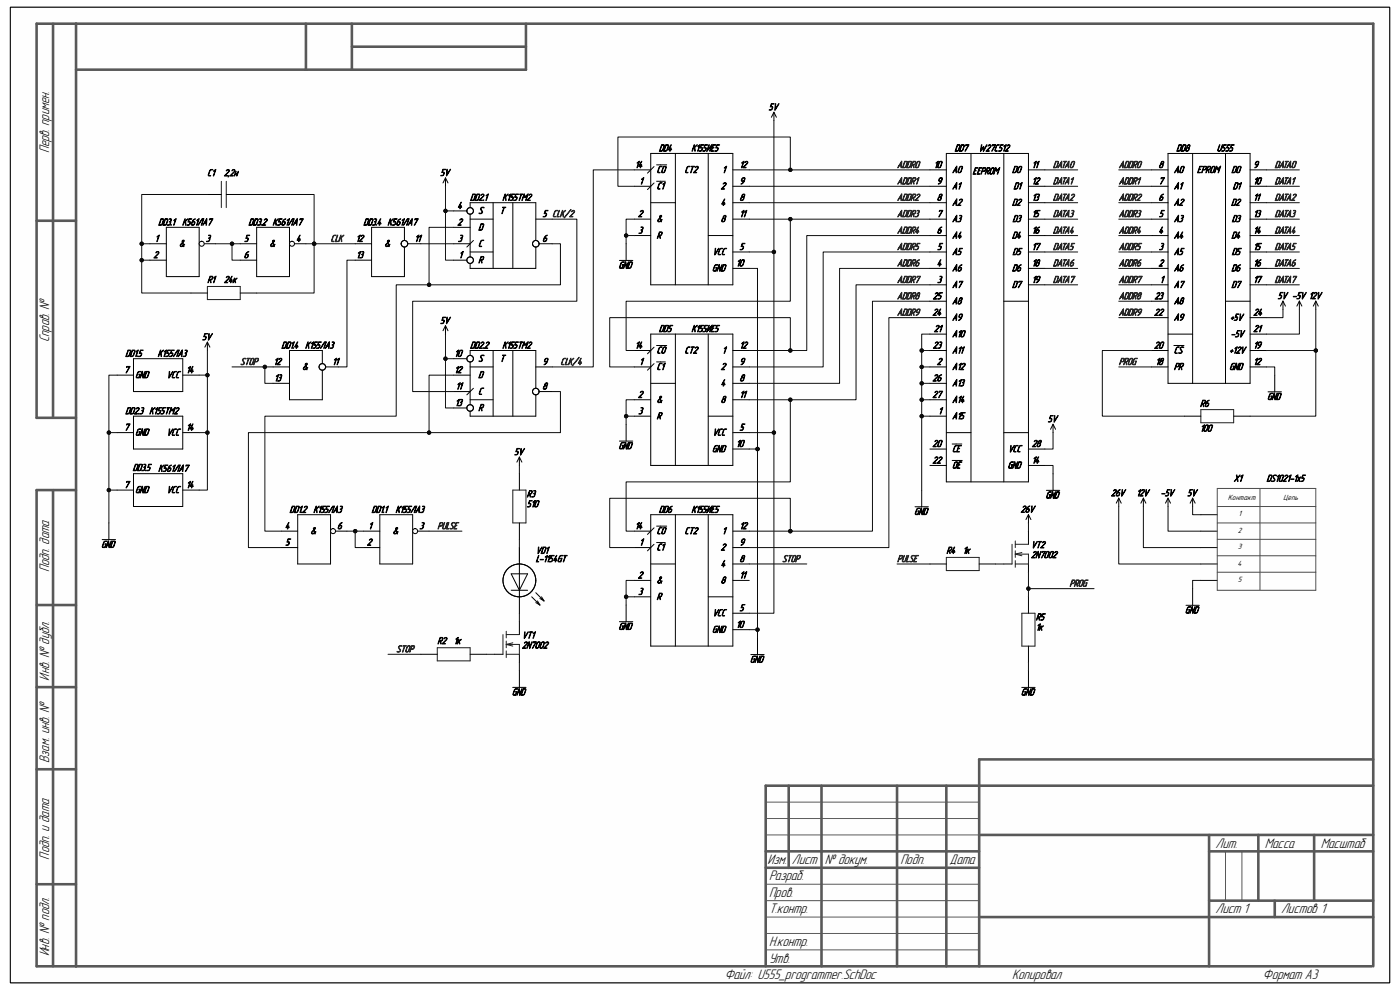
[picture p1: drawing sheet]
<svg xmlns="http://www.w3.org/2000/svg" width="297mm" height="210mm" viewBox="0 0 297 210" stroke-linecap="round" stroke-linejoin="round" font-family="sans-serif">
<path d="M2.2 1.5h292.6v207h-292.6z" fill-rule="evenodd" fill="#fefefe"/>
<path d="M2.2 1.5h292.6v207h-292.6z" fill="none" stroke="#000" stroke-width=".21"/>
<path d="M2.2 1.5h292.6v207h-292.6z" fill-rule="evenodd" fill="#fefefe"/>
<g fill="none" stroke="#000" stroke-width=".21">
<path d="M2.2 1.5h292.6v207h-292.6zM24.8 79.6h3.5M28.3 76.1h10.5v7h-10.5zM38.8 79.6h3.5M57.9 77.8h3.5M68.4 77.1v-2.7h-7v10.4h7v-6.3M69.1 77.8h2.8M57.9 81.3h3.5M223.4 90v1.8M223.4 90l-.5 1.1M223.4 90l.5 1.1M77.1 112.7h3.5"/>
<path d="M77.1 116.2h3.5M80.6 109.2h6.9v10.4h-6.9zM87.5 112.7h3.5M222 104h2.8M223.4 100.5v3.5"/>
<circle cx="68.4" cy="77.8" r=".7"/>
</g>
<g fill="none" stroke="#585858" stroke-width=".55">
<path d="M11.3 5v83.6M16.1 5v200M64.9 5v9.8M74.7 5v9.8M74.7 9.9h36.9M111.6 5v9.8h-95.5M7.8 46.8h8.3M16.1 88.6h-8.3v-83.6h283.5v200M11.3 104v101M16.1 104h-8.3v101h283.2M7.8 128.3h8.3M7.8 145.8h8.3"/>
<path d="M7.8 163.2h8.3M167.3 166.7v17.4M174.3 166.7v38.3M190.3 166.7v38.3M200.8 166.7v38.3M207.7 177.1h83.6M256.5 177.1v27.9M267 177.1v14M278.8 177.1v14M291.3 161.1h-83.6v43.9M291.3 166.7h-128.9v38.3M7.8 187.6h8.3"/>
<path d="M162.4 180.6h45.3M162.4 184.1h45.3M207.7 194.5h83.6M256.5 180.6h34.8M256.5 191.1h34.8M270.4 191.1v3.4"/>
</g>
<path d="M162.4 170.2h45.3M162.4 173.6h45.3M162.4 177.1h45.3M162.4 187.6h45.3M162.4 191.1h45.3M162.4 194.5h45.3M162.4 198h45.3M260 180.6v10.5M263.5 180.6v10.5M162.4 201.5h45.3" fill="none" stroke="#585858" stroke-width=".21"/>
<circle cx="88.1" cy="112.7" r=".53" fill="#fbfbfb"/>
<g fill="none" stroke="#000" stroke-width=".21">
<path d="M59.7 112.7h3.5M59.7 116.2h3.5M63.2 109.2h6.9v10.4h-6.9zM70.1 112.7h3.5"/>
<circle cx="88.1" cy="112.7" r=".53"/>
</g>
<circle cx="70.7" cy="112.7" r=".53" fill="#fbfbfb"/>
<g fill="none" stroke="#000" stroke-width=".21">
<path d="M94.5 37.7l-.5 1.1M94.5 37.7l.5 1.1M94.5 37.7v1.8M134.6 36h3.5M134.6 39.5h3.5M138.1 32.5h17.4v27.9h-17.4zM138.8 35.3l-1.4 1.4M138.8 38.8l-1.4 1.4M139.3 35h2.1M139.3 38.5h1.8M143.3 32.5v27.9M150.3 32.5v27.9"/>
<path d="M155.5 36h3.5M155.5 39.5h3.5M164.2 23.8l-.5 1.1M164.2 23.8l.5 1.1M164.2 23.8v1.8M197.3 36h3.5M197.3 39.5h3.5M200.8 32.6h17.4v69.6h-17.4zM206 32.6v69.6M213 32.6v69.6M218.2 36h3.5M218.2 39.5h3.5"/>
<path d="M244.3 36h3.5M244.3 39.5h3.5M247.8 32.6h17.4v48.7h-17.4zM253 32.6v48.7M260 32.6v48.7M265.2 36h3.5M265.2 39.5h3.5M31.8 55.2h3.5M31.8 51.7h3.5M35.3 48.2h7v10.5h-7zM42.3 51.7h3.4M44 41.3h3"/>
<path d="M48 41.3h3M96.3 55.2h2.7M96.3 48.2h3.4M96.3 51.7h3.4M96.3 44.7h2.7M99.7 46.5h4.9M99.7 53.5h4.9M99.7 44v-1h14v8M99.7 45.4v9.1M100.4 51l-1.4 1.4M104.6 43v13.9M108.8 43v13.9"/>
<path d="M113.7 46.5h3.5M113.7 52.4v4.5h-14v-1M114.4 51.7h2.8M131.4 55.3h2.8M132.8 51.7v3.6M134.6 46.5h3.5M134.6 50h3.5M138.1 43h5.2M150.3 50h5.2M155.5 46.5h3.5M155.5 56.9h3.5M155.5 53.5h3.5"/>
<path d="M155.5 43h3.5M197.3 50h3.5M197.3 56.9h3.5M197.3 53.5h3.5M197.3 43h3.5M197.3 46.5h3.5M218.2 50h3.5M218.2 56.9h3.5M218.2 53.5h3.5M218.2 43h3.5M218.2 46.5h3.5M244.3 50h3.5"/>
<path d="M244.3 56.9h3.5M244.3 53.5h3.5M244.3 43h3.5M244.3 46.5h3.5M265.2 50h3.5M265.2 56.9h3.5M265.2 53.5h3.5M265.2 43h3.5M265.2 46.5h3.5M40.5 62.2h3.5M44 72.6l-.5 1M44 72.6l.5 1"/>
<path d="M44 72.6v1.8M51 62.2h3.4M94.5 69.1v1.8M94.5 69.1l-.5 1.1M94.5 69.1l.5 1.1M96.3 79.6h3.4M96.3 76.1h2.7M99.7 75.4v-1h14v8M99.7 77.8h4.9M99.7 76.8v9.1M104.6 74.4v13.9M108.8 74.4v13.9"/>
<path d="M113.7 77.8h3.5M134.6 74.4h3.5M134.6 77.8h3.5M138.1 70.9h17.4v27.8h-17.4zM138.8 73.7l-1.4 1.4M138.8 77.1l-1.4 1.4M139.3 73.3h2.1M139.3 76.8h1.8M143.3 70.9v27.8M150.3 70.9v27.8M155.5 74.4h3.5M155.5 77.8h3.5"/>
<path d="M197.3 74.4h3.5M197.3 70.9h3.5M197.3 77.8h3.5M197.3 60.4h3.5M197.3 63.9h3.5M197.3 67.4h3.5M213 63.9h5.2M218.2 60.4h3.5M244.3 74.4h3.5M244.3 77.8h3.5M244.3 60.4h3.5M244.3 63.9h3.5"/>
<path d="M244.3 67.4h3.5M247.8 70.9h5.2M249 73.3h2.2M260 63.9h5.2M265.2 74.4h3.5M265.2 70.9h3.5M265.2 77.8h3.5M265.2 60.4h3.5M265.2 67.4h3.5M270.4 79.6v3.5M272.2 63.9l-.5 1M272.2 63.9l.5 1"/>
<path d="M272.2 63.9v1.7M275.7 63.9l-.6 1M275.7 63.9l.5 1M275.7 63.9v1.7M279.1 63.9l-.5 1M279.1 63.9l.6 1M279.1 63.9v1.7M24.8 91.8h3.5M28.3 88.3h10.5v7h-10.5zM38.8 91.8h3.5M96.3 86.5h2.7M96.3 83.1h3.4"/>
<path d="M99.7 84.8h4.9M100.4 82.4l-1.4 1.4M110.2 97v1.7M110.2 97l-.5 1M110.2 97l.5 1M113.7 83.8v4.5h-14v-1.1M114.4 83.1h2.8M131.4 93.6h2.8M132.8 90v3.6M134.6 84.8h3.5M134.6 88.3h3.5M138.1 81.3h5.2"/>
<path d="M150.3 88.3h5.2M155.5 84.8h3.5M155.5 95.3h3.5M155.5 91.8h3.5M155.5 81.3h3.5M197.3 98.7h3.5M197.3 84.8h3.5M197.3 88.3h3.5M197.3 95.3h3.5M197.3 81.3h3.5M200.8 91.8h5.2M202 94.2h2.1"/>
<path d="M202 97.7h2.2M213 91.8h5.2M218.2 98.7h3.5M218.2 95.3h3.5M251.3 88.3h3.5M261.7 88.3h3.5M269 83.1h2.9M21.7 114.5h2.8M23.1 110.9v3.6M110.2 100.5v3.5M110.2 110.9v3.5M110.2 116.2v13.9"/>
<path d="M134.6 112.7h3.5M134.6 116.2h3.5M138.1 109.2h17.4v27.9h-17.4zM138.1 119.6h5.2M138.8 112l-1.4 1.4M138.8 115.5l-1.4 1.4M139.3 111.6h2.1M139.3 115.1h1.8M143.3 109.2v27.9M150.3 109.2v27.9M155.5 112.7h3.5M155.5 116.2h3.5"/>
<path d="M155.5 119.6h3.5M194.1 107.5h2.9M195.5 104v3.5M197.3 119.6h3.5M207.7 119.6h3.5M213 119.6h1.7M218.2 109.2v1.7M218.2 112.7v2.8M218.2 119.6v1.8M218.2 109.2l-.5 1M218.2 109.2l.5 1M237.3 105.7l-.5 1"/>
<path d="M237.3 105.7l.6 1M237.3 105.7v1.8M242.6 105.7l-.6 1M242.6 105.7l.5 1M242.6 105.7v1.8M247.8 105.7v1.8M247.8 105.7l-.5 1M247.8 105.7l.5 1M253 105.7v1.8M253 105.7l-.5 1M253 105.7l.6 1M254.8 109.2h3.4"/>
<path d="M254.8 116.2h3.4M254.8 119.6h3.4M254.8 112.7h3.4M89.3 138.8h3.5M99.7 138.8h3.5M105 138.8h1.7M108.4 125.2h3.5M108.4 121.7h3.5l-1.7 3.5zM110.2 131.8v2.8M110.2 138.8v1.7M112.8 126.6l1.7 1.7M113.7 125.7l1.7 1.8"/>
<path d="M113.7 127.8l.8 .5M114 127.5l.5 .8M114.5 127l.9 .5M114.9 126.6l.5 .9M131.4 131.9h2.8M132.8 128.3v3.6M134.6 123.1h3.5M134.6 126.6h3.5M150.3 126.6h5.2M155.5 123.1h3.5M155.5 133.6h3.5M155.5 130.1h3.5"/>
<path d="M159.3 138.9h2.8M160.7 135.3v3.6M218.2 126.6v3.5M218.2 137.1v3.4M251.6 128.4h2.8M253 124.9v3.5M254.8 123.1h3.4M108.8 145.8h2.8M110.2 142.3v3.5M216.8 145.8h2.8M218.2 142.3v3.5"/>
<circle cx="99.7" cy="55.2" r=".7"/>
<circle cx="99.7" cy="44.7" r=".7"/>
<circle cx="113.7" cy="51.7" r=".7"/>
<circle cx="99.7" cy="76.1" r=".7"/>
<circle cx="99.7" cy="86.5" r=".7"/>
<circle cx="113.7" cy="83.1" r=".7"/>
<circle cx="70.7" cy="112.7" r=".53"/>
<circle cx="110.2" cy="123.1" r="3.5"/>
</g>
<g fill="none" stroke="#1c1c1c" stroke-width=".21">
<path d="M47 38.5v5.5M48 38.5v5.5M44 60.8h7v2.8h-7zM254.8 86.9h6.9v2.8h-6.9zM108.8 104h2.8v6.9h-2.8zM110.2 116.2v2.9M200.8 118.2h6.9v2.8h-6.9zM214.7 115.5v4.1M215.4 117.5l1.4 .4M215.4 117.5h2.8v2.1h-2.8M215.4 114.8v1.4M215.4 116.9v1.3"/>
<path d="M215.4 118.9v1.4M215.4 115.5h2.8M216.8 117.2l-1.4 .3M92.8 137.4h6.9v2.8h-6.9zM106.7 134.6v4.2M107.4 136.7l1.4 .4M107.4 136.7h2.8v2.1h-2.8M107.4 133.9v1.4M107.4 136v1.4M107.4 138.1v1.4M107.4 134.6h2.8M108.8 136.4l-1.4 .3"/>
<path d="M216.8 130.1h2.8v7h-2.8z"/>
</g>
<path d="M258.2 103.6h20.9v21.6h-20.9zM258.2 110.9h20.9M258.2 114.4h20.9M258.2 117.9h20.9M258.2 107.5h20.9M267.3 103.6v21.6M258.2 121.4h20.9" fill="none" stroke="#4d4d4d" stroke-width=".21"/>
<circle cx="42.8" cy="51.7" r=".53" fill="#fbfbfb"/>
<g fill="none" stroke="#000" stroke-width=".21">
<path d="M51 51.7h3.4M51 55.2h3.4M54.4 48.2h7v10.5h-7zM61.4 51.7h3.5"/>
<circle cx="42.8" cy="51.7" r=".53"/>
</g>
<circle cx="61.9" cy="51.7" r=".53" fill="#fbfbfb"/>
<g fill="none" stroke="#000" stroke-width=".21">
<path d="M75.4 51.7h3.4M75.4 55.2h3.4M85.8 51v-2.8h-7v10.5h7v-6.3M86.5 51.7h2.8M24.8 104h3.5M28.3 100.5h10.5v6.9h-10.5zM38.8 104h3.5"/>
<circle cx="61.9" cy="51.7" r=".53"/>
<circle cx="85.8" cy="51.7" r=".7"/>
</g>
<path d="M159 43h38.3M167.7 46.5v17.4h-34.9v10.5h1.8M221.7 98.7h1.7v1.8M223.4 91.8v3.5h-1.7" fill="none" stroke="#0e0e0e" stroke-width=".21"/>
<circle cx="167.7" cy="46.5" r=".35" fill="#0e0e0e"/>
<g fill="none" stroke="#0e0e0e" stroke-width=".21">
<path d="M197.3 53.5h-22.7v24.3h-15.6M197.3 56.9h-19.2v24.4h-19.1M167.7 84.8v17.4h-34.9v10.5h1.8"/>
<circle cx="167.7" cy="46.5" r=".35"/>
</g>
<circle cx="167.7" cy="84.8" r=".35" fill="#0e0e0e"/>
<g fill="none" stroke="#0e0e0e" stroke-width=".21">
<path d="M197.3 63.9h-12.2v48.8h-17.4"/>
<circle cx="167.7" cy="84.8" r=".35"/>
</g>
<circle cx="167.7" cy="112.7" r=".35" fill="#0e0e0e"/>
<g fill="none" stroke="#0e0e0e" stroke-width=".21">
<path d="M195.5 74.4h1.8M197.3 67.4h-8.7v48.8h-29.6"/>
<circle cx="167.7" cy="112.7" r=".35"/>
</g>
<circle cx="195.5" cy="74.4" r=".35" fill="#0e0e0e"/>
<g fill="none" stroke="#0e0e0e" stroke-width=".21">
<path d="M195.5 77.8h1.8"/>
<circle cx="195.5" cy="74.4" r=".35"/>
</g>
<circle cx="195.5" cy="77.8" r=".35" fill="#0e0e0e"/>
<g fill="none" stroke="#0e0e0e" stroke-width=".21">
<path d="M195.5 81.3h1.8"/>
<circle cx="195.5" cy="77.8" r=".35"/>
</g>
<circle cx="195.5" cy="81.3" r=".35" fill="#0e0e0e"/>
<g fill="none" stroke="#0e0e0e" stroke-width=".21">
<path d="M195.5 84.8h1.8"/>
<circle cx="195.5" cy="81.3" r=".35"/>
</g>
<circle cx="195.5" cy="84.8" r=".35" fill="#0e0e0e"/>
<g fill="none" stroke="#0e0e0e" stroke-width=".21">
<path d="M195.5 88.3h1.8"/>
<circle cx="195.5" cy="84.8" r=".35"/>
</g>
<circle cx="195.5" cy="88.3" r=".35" fill="#0e0e0e"/>
<g fill="none" stroke="#0e0e0e" stroke-width=".21">
<path d="M51 51.7h-1.8v3.5h1.8"/>
<circle cx="195.5" cy="88.3" r=".35"/>
</g>
<circle cx="49.2" cy="51.7" r=".35" fill="#0e0e0e"/>
<g fill="none" stroke="#0e0e0e" stroke-width=".21">
<path d="M94.5 44.7h1.8"/>
<circle cx="49.2" cy="51.7" r=".35"/>
</g>
<circle cx="94.5" cy="44.7" r=".35" fill="#0e0e0e"/>
<g fill="none" stroke="#0e0e0e" stroke-width=".21">
<path d="M94.5 39.5v15.7h1.8"/>
<circle cx="94.5" cy="44.7" r=".35"/>
</g>
<circle cx="94.5" cy="44.7" r=".35" fill="#0e0e0e"/>
<g fill="none" stroke="#0e0e0e" stroke-width=".21">
<path d="M96.3 79.6h-5.3v12.2h27.9v-8.7h-1.7"/>
<circle cx="94.5" cy="44.7" r=".35"/>
</g>
<circle cx="91" cy="91.8" r=".35" fill="#0e0e0e"/>
<g fill="none" stroke="#0e0e0e" stroke-width=".21">
<path d="M94.5 76.1h1.8"/>
<circle cx="91" cy="91.8" r=".35"/>
</g>
<circle cx="94.5" cy="76.1" r=".35" fill="#0e0e0e"/>
<g fill="none" stroke="#0e0e0e" stroke-width=".21">
<path d="M117.2 46.5h5.2v17.4h-34.9v19.2h8.8M94.5 70.9v15.6h1.8"/>
<circle cx="94.5" cy="76.1" r=".35"/>
</g>
<circle cx="94.5" cy="76.1" r=".35" fill="#0e0e0e"/>
<g fill="none" stroke="#0e0e0e" stroke-width=".21">
<path d="M64.9 51.7h10.5"/>
<circle cx="94.5" cy="76.1" r=".35"/>
</g>
<circle cx="66.6" cy="51.7" r=".35" fill="#0e0e0e"/>
<g fill="none" stroke="#0e0e0e" stroke-width=".21">
<path d="M75.4 55.2h-1.8v22.6h-1.7M57.9 77.8h-1.7v3.5h1.7"/>
<circle cx="66.6" cy="51.7" r=".35"/>
</g>
<circle cx="56.2" cy="77.8" r=".35" fill="#0e0e0e"/>
<g fill="none" stroke="#0e0e0e" stroke-width=".21">
<path d="M164.2 25.6v27.9h-5.2"/>
<circle cx="56.2" cy="77.8" r=".35"/>
</g>
<circle cx="164.2" cy="53.4" r=".35" fill="#0e0e0e"/>
<g fill="none" stroke="#0e0e0e" stroke-width=".21">
<path d="M91 91.8h-38.3v24.4h7"/>
<circle cx="164.2" cy="53.4" r=".35"/>
</g>
<circle cx="91" cy="91.8" r=".35" fill="#0e0e0e"/>
<g fill="none" stroke="#0e0e0e" stroke-width=".21">
<path d="M77.1 112.7h-1.7v3.5h1.7"/>
<circle cx="91" cy="91.8" r=".35"/>
</g>
<circle cx="75.4" cy="112.7" r=".35" fill="#0e0e0e"/>
<g fill="none" stroke="#0e0e0e" stroke-width=".21">
<path d="M73.6 112.7h1.8"/>
<circle cx="75.4" cy="112.7" r=".35"/>
</g>
<circle cx="75.4" cy="112.7" r=".35" fill="#0e0e0e"/>
<g fill="none" stroke="#0e0e0e" stroke-width=".21">
<path d="M134.6 36h-8.7v41.8h-8.7M89.3 51.7h7M96.3 48.2h-5.3v12.2h27.9v-8.7h-1.7"/>
<circle cx="75.4" cy="112.7" r=".35"/>
</g>
<circle cx="91" cy="60.4" r=".35" fill="#0e0e0e"/>
<g fill="none" stroke="#0e0e0e" stroke-width=".21">
<path d="M91 60.4h-6.9v27.9h-27.9v24.4h3.5"/>
<circle cx="91" cy="60.4" r=".35"/>
</g>
<circle cx="91" cy="60.4" r=".35" fill="#0e0e0e"/>
<g fill="none" stroke="#0e0e0e" stroke-width=".21">
<path d="M42.3 79.6h1.7"/>
<circle cx="91" cy="60.4" r=".35"/>
</g>
<circle cx="44" cy="79.6" r=".35" fill="#0e0e0e"/>
<g fill="none" stroke="#0e0e0e" stroke-width=".21">
<path d="M159 39.5h38.3M167.7 36v-6.9h-36.6v10.4h3.5"/>
<circle cx="44" cy="79.6" r=".35"/>
</g>
<circle cx="167.7" cy="36" r=".35" fill="#0e0e0e"/>
<g fill="none" stroke="#0e0e0e" stroke-width=".21">
<path d="M221.7 36h6.9M221.7 39.5h6.9M237.3 36h7M237.3 39.5h7M268.7 36h7M268.7 39.5h7M221.7 43h6.9M221.7 46.5h6.9M221.7 50h6.9M221.7 53.5h6.9M221.7 56.9h6.9M237.3 43h7"/>
<path d="M237.3 46.5h7M237.3 50h7M237.3 53.5h7M237.3 56.9h7M268.7 43h7M268.7 46.5h7M268.7 50h7M268.7 53.5h7M268.7 56.9h7M49.2 77.8h7M221.7 60.4h6.9M237.3 60.4h7"/>
<path d="M237.3 63.9h7M237.3 67.4h7M268.7 60.4h7M159 119.6h12.2"/>
<circle cx="167.7" cy="36" r=".35"/>
</g>
<circle cx="56.2" cy="77.8" r=".35" fill="#0e0e0e"/>
<g fill="none" stroke="#0e0e0e" stroke-width=".21">
<path d="M197.3 50h-26.1v24.4h-3.5v-7h-38.4v10.4h5.3M91 112.7h7"/>
<circle cx="56.2" cy="77.8" r=".35"/>
</g>
<circle cx="167.7" cy="74.4" r=".35" fill="#0e0e0e"/>
<g fill="none" stroke="#0e0e0e" stroke-width=".21">
<path d="M159 95.3h1.7"/>
<circle cx="167.7" cy="74.4" r=".35"/>
</g>
<circle cx="160.7" cy="95.3" r=".35" fill="#0e0e0e"/>
<g fill="none" stroke="#0e0e0e" stroke-width=".21">
<path d="M159 91.8h5.2"/>
<circle cx="160.7" cy="95.3" r=".35"/>
</g>
<circle cx="164.2" cy="91.8" r=".35" fill="#0e0e0e"/>
<g fill="none" stroke="#0e0e0e" stroke-width=".21">
<path d="M159 74.4h8.7"/>
<circle cx="164.2" cy="91.8" r=".35"/>
</g>
<circle cx="167.7" cy="74.4" r=".35" fill="#0e0e0e"/>
<g fill="none" stroke="#0e0e0e" stroke-width=".21">
<path d="M159 56.9h1.7v38.4"/>
<circle cx="167.7" cy="74.4" r=".35"/>
</g>
<circle cx="160.7" cy="95.3" r=".35" fill="#0e0e0e"/>
<g fill="none" stroke="#0e0e0e" stroke-width=".21">
<path d="M159 133.6h1.7"/>
<circle cx="160.7" cy="95.3" r=".35"/>
</g>
<circle cx="160.7" cy="133.6" r=".35" fill="#0e0e0e"/>
<g fill="none" stroke="#0e0e0e" stroke-width=".21">
<path d="M164.2 53.5v76.6h-5.2"/>
<circle cx="160.7" cy="133.6" r=".35"/>
</g>
<circle cx="164.2" cy="53.4" r=".35" fill="#0e0e0e"/>
<circle cx="164.2" cy="53.4" r=".35" fill="none" stroke="#0e0e0e" stroke-width=".21"/>
<circle cx="164.2" cy="91.8" r=".35" fill="#0e0e0e"/>
<g fill="none" stroke="#0e0e0e" stroke-width=".21">
<path d="M159 112.7h8.7"/>
<circle cx="164.2" cy="91.8" r=".35"/>
</g>
<circle cx="167.7" cy="112.7" r=".35" fill="#0e0e0e"/>
<g fill="none" stroke="#0e0e0e" stroke-width=".21">
<path d="M167.7 112.7v-7h-38.4v10.5h5.3"/>
<circle cx="167.7" cy="112.7" r=".35"/>
</g>
<circle cx="167.7" cy="112.7" r=".35" fill="#0e0e0e"/>
<g fill="none" stroke="#0e0e0e" stroke-width=".21">
<path d="M160.7 95.3v40"/>
<circle cx="167.7" cy="112.7" r=".35"/>
</g>
<circle cx="160.7" cy="95.3" r=".35" fill="#0e0e0e"/>
<circle cx="160.7" cy="95.3" r=".35" fill="none" stroke="#0e0e0e" stroke-width=".21"/>
<circle cx="160.7" cy="133.6" r=".35" fill="#0e0e0e"/>
<g fill="none" stroke="#0e0e0e" stroke-width=".21">
<path d="M134.6 46.5h-1.8v5.2"/>
<circle cx="160.7" cy="133.6" r=".35"/>
</g>
<circle cx="132.8" cy="50" r=".35" fill="#0e0e0e"/>
<g fill="none" stroke="#0e0e0e" stroke-width=".21">
<path d="M132.8 50h1.8"/>
<circle cx="132.8" cy="50" r=".35"/>
</g>
<circle cx="132.8" cy="50" r=".35" fill="#0e0e0e"/>
<g fill="none" stroke="#0e0e0e" stroke-width=".21">
<path d="M134.6 84.8h-1.8v5.2"/>
<circle cx="132.8" cy="50" r=".35"/>
</g>
<circle cx="132.8" cy="88.3" r=".35" fill="#0e0e0e"/>
<g fill="none" stroke="#0e0e0e" stroke-width=".21">
<path d="M132.8 88.3h1.8"/>
<circle cx="132.8" cy="88.3" r=".35"/>
</g>
<circle cx="132.8" cy="88.3" r=".35" fill="#0e0e0e"/>
<g fill="none" stroke="#0e0e0e" stroke-width=".21">
<path d="M134.6 123.1h-1.8v5.2"/>
<circle cx="132.8" cy="88.3" r=".35"/>
</g>
<circle cx="132.8" cy="126.6" r=".35" fill="#0e0e0e"/>
<g fill="none" stroke="#0e0e0e" stroke-width=".21">
<path d="M132.8 126.6h1.8"/>
<circle cx="132.8" cy="126.6" r=".35"/>
</g>
<circle cx="132.8" cy="126.6" r=".35" fill="#0e0e0e"/>
<g fill="none" stroke="#0e0e0e" stroke-width=".21">
<path d="M218.2 110.9v1.8M218.2 121.4v3.5h13.9"/>
<circle cx="132.8" cy="126.6" r=".35"/>
</g>
<circle cx="218.2" cy="124.9" r=".35" fill="#0e0e0e"/>
<g fill="none" stroke="#0e0e0e" stroke-width=".21">
<path d="M110.2 98.7v1.8M110.2 114.4v1.8M190.3 119.6h7M211.2 119.6h1.8M82.3 138.8h7M103.2 138.8h1.8M110.2 130.1v1.7M218.2 124.9v1.7M110.2 140.5v1.8M218.2 140.5v1.8"/>
<circle cx="218.2" cy="124.9" r=".35"/>
</g>
<circle cx="218.2" cy="124.9" r=".35" fill="#0e0e0e"/>
<g fill="none" stroke="#0e0e0e" stroke-width=".21">
<path d="M66.6 51.7v10.5h-12.2M237.3 77.8h7M268.7 77.8h1.7v1.8M272.2 65.6v1.8h-3.5M275.7 65.6v5.3h-7M237.3 107.5v12.1h17.5M242.6 107.5v8.7h12.2M247.8 107.5v5.2h7M253 107.5v1.7h1.8M254.8 123.1h-1.8v1.8"/>
<circle cx="218.2" cy="124.9" r=".35"/>
</g>
<circle cx="66.6" cy="51.7" r=".35" fill="#0e0e0e"/>
<g fill="none" stroke="#0e0e0e" stroke-width=".21">
<path d="M197.3 60.4h-15.7v24.4h-22.6"/>
<circle cx="66.6" cy="51.7" r=".35"/>
</g>
<circle cx="167.7" cy="84.8" r=".35" fill="#0e0e0e"/>
<g fill="none" stroke="#0e0e0e" stroke-width=".21">
<path d="M159 46.5h38.3"/>
<circle cx="167.7" cy="84.8" r=".35"/>
</g>
<circle cx="167.7" cy="46.5" r=".35" fill="#0e0e0e"/>
<g fill="none" stroke="#0e0e0e" stroke-width=".21">
<path d="M159 36h38.3"/>
<circle cx="167.7" cy="46.5" r=".35"/>
</g>
<circle cx="167.7" cy="36" r=".35" fill="#0e0e0e"/>
<g fill="none" stroke="#0e0e0e" stroke-width=".21">
<path d="M31.8 55.2h-1.7v7h10.4"/>
<circle cx="167.7" cy="36" r=".35"/>
</g>
<circle cx="30.1" cy="55.2" r=".35" fill="#0e0e0e"/>
<g fill="none" stroke="#0e0e0e" stroke-width=".21">
<path d="M31.8 51.7h-1.7v3.5"/>
<circle cx="30.1" cy="55.2" r=".35"/>
</g>
<circle cx="30.1" cy="51.7" r=".35" fill="#0e0e0e"/>
<circle cx="30.1" cy="51.7" r=".35" fill="none" stroke="#0e0e0e" stroke-width=".21"/>
<circle cx="30.1" cy="55.2" r=".35" fill="#0e0e0e"/>
<g fill="none" stroke="#0e0e0e" stroke-width=".21">
<path d="M45.7 51.7h3.5"/>
<circle cx="30.1" cy="55.2" r=".35"/>
</g>
<circle cx="49.2" cy="51.7" r=".35" fill="#0e0e0e"/>
<g fill="none" stroke="#0e0e0e" stroke-width=".21">
<path d="M44 41.3h-13.9v10.4"/>
<circle cx="49.2" cy="51.7" r=".35"/>
</g>
<circle cx="30.1" cy="51.7" r=".35" fill="#0e0e0e"/>
<g fill="none" stroke="#0e0e0e" stroke-width=".21">
<path d="M51 41.3h15.6v10.4"/>
<circle cx="30.1" cy="51.7" r=".35"/>
</g>
<circle cx="66.6" cy="51.7" r=".35" fill="#0e0e0e"/>
<g fill="none" stroke="#0e0e0e" stroke-width=".21">
<path d="M23.1 91.8h1.7"/>
<circle cx="66.6" cy="51.7" r=".35"/>
</g>
<circle cx="23.1" cy="91.8" r=".35" fill="#0e0e0e"/>
<g fill="none" stroke="#0e0e0e" stroke-width=".21">
<path d="M42.3 91.8h1.7"/>
<circle cx="23.1" cy="91.8" r=".35"/>
</g>
<circle cx="44" cy="91.8" r=".35" fill="#0e0e0e"/>
<g fill="none" stroke="#0e0e0e" stroke-width=".21">
<path d="M23.1 104h1.7"/>
<circle cx="44" cy="91.8" r=".35"/>
</g>
<circle cx="23.1" cy="104" r=".35" fill="#0e0e0e"/>
<g fill="none" stroke="#0e0e0e" stroke-width=".21">
<path d="M24.8 79.6h-1.7v31.3"/>
<circle cx="23.1" cy="104" r=".35"/>
</g>
<circle cx="23.1" cy="91.8" r=".35" fill="#0e0e0e"/>
<circle cx="23.1" cy="91.8" r=".35" fill="none" stroke="#0e0e0e" stroke-width=".21"/>
<circle cx="23.1" cy="104" r=".35" fill="#0e0e0e"/>
<g fill="none" stroke="#0e0e0e" stroke-width=".21">
<path d="M44 74.4v29.6h-1.7"/>
<circle cx="23.1" cy="104" r=".35"/>
</g>
<circle cx="44" cy="91.8" r=".35" fill="#0e0e0e"/>
<circle cx="44" cy="91.8" r=".35" fill="none" stroke="#0e0e0e" stroke-width=".21"/>
<circle cx="44" cy="79.6" r=".35" fill="#0e0e0e"/>
<g fill="none" stroke="#0e0e0e" stroke-width=".21">
<path d="M244.3 74.4h-10.4v13.9h17.4M268.7 74.4h10.4v13.9h-13.9"/>
<circle cx="44" cy="79.6" r=".35"/>
</g>
<circle cx="279.1" cy="74.4" r=".35" fill="#0e0e0e"/>
<g fill="none" stroke="#0e0e0e" stroke-width=".21">
<path d="M279.1 65.6v8.8"/>
<circle cx="279.1" cy="74.4" r=".35"/>
</g>
<circle cx="279.1" cy="74.4" r=".35" fill="#0e0e0e"/>
<g fill="none" stroke="#0e0e0e" stroke-width=".21">
<path d="M197.3 70.9h-1.8v33.1"/>
<circle cx="279.1" cy="74.4" r=".35"/>
</g>
<circle cx="195.5" cy="74.4" r=".35" fill="#0e0e0e"/>
<circle cx="195.5" cy="74.4" r=".35" fill="none" stroke="#0e0e0e" stroke-width=".21"/>
<circle cx="195.5" cy="77.8" r=".35" fill="#0e0e0e"/>
<circle cx="195.5" cy="77.8" r=".35" fill="none" stroke="#0e0e0e" stroke-width=".21"/>
<circle cx="195.5" cy="81.3" r=".35" fill="#0e0e0e"/>
<circle cx="195.5" cy="81.3" r=".35" fill="none" stroke="#0e0e0e" stroke-width=".21"/>
<circle cx="195.5" cy="84.8" r=".35" fill="#0e0e0e"/>
<circle cx="195.5" cy="84.8" r=".35" fill="none" stroke="#0e0e0e" stroke-width=".21"/>
<circle cx="195.5" cy="88.3" r=".35" fill="#0e0e0e"/>
<circle cx="195.5" cy="88.3" r=".35" fill="none" stroke="#0e0e0e" stroke-width=".21"/>
<g font-size="3.1">
<text x="10.5" y="32.6" transform="rotate(-90 10.5 32.6)">Перв. примен.</text>
<text x="10.5" y="72.6" transform="rotate(-90 10.5 72.6)">Справ. №</text>
<text x="10.5" y="121.4" transform="rotate(-90 10.5 121.4)">Подп. дата</text>
<text x="10.5" y="144.4" transform="rotate(-90 10.5 144.4)">Инв. № дубл.</text>
<text x="10.5" y="161.8" transform="rotate(-90 10.5 161.8)">Взам. инв. №</text>
<text x="257.9" y="179.8">Лит.</text>
<text x="268.3" y="179.8">Масса</text>
<text x="280.2" y="179.8">Масштаб</text>
<text x="10.5" y="182.3" transform="rotate(-90 10.5 182.3)">Подп. и дата</text>
<text x="162.8" y="183.3">Изм.</text>
<text x="168" y="183.3">Лист № докум.</text>
<text x="191" y="183.3">Подп.</text>
<text x="201.5" y="183.3">Дата</text>
<text x="163.2" y="186.8">Разраб.</text>
<text x="163.2" y="190.2">Пров.</text>
<text x="163.2" y="193.8">Т.контр.</text>
<text x="257.9" y="193.8">Лист 1</text>
<text x="271.8" y="193.8">Листов 1</text>
<text x="10.5" y="202.9" transform="rotate(-90 10.5 202.9)">Инв. № подл.</text>
<text x="163.2" y="200.7">Н.контр.</text>
<text x="153.8" y="207.7">Файл: U555_programmer.SchDoc</text>
<text x="163.2" y="204.2">Утв.</text>
<text x="214.7" y="207.7">Копировал</text>
<text x="267.9" y="207.7">Формат А3</text>
</g>
<g font-size="2.1">
<text x="163.1" y="23.4">5V</text>
<text x="134.7" y="35.6">14</text>
<text x="139.8" y="32.1">DD4</text>
<text x="146.7" y="32.1">К155ИЕ5</text>
<text x="156.9" y="35.6">12</text>
<text x="198.1" y="35.6">10</text>
<text x="202.5" y="32.1">DD7</text>
<text x="207.6" y="32.1">W27C512</text>
<text x="218.9" y="35.6">11</text>
<text x="245.8" y="35.6">8</text>
<text x="249.6" y="32.1">DD8</text>
<text x="258.1" y="32.1">U555</text>
<text x="265.9" y="35.6">9</text>
<text x="44" y="37.3">C1</text>
<text x="47.5" y="37.3">2,2н</text>
<text x="93.4" y="37.3">5V</text>
<text x="135.6" y="39.1">1</text>
<text x="139.3" y="36.7">C0</text>
<text x="139.3" y="40.1">C1</text>
<text x="145.2" y="36.7">CT2</text>
<text x="152.9" y="40.1">2</text>
<text x="153.2" y="36.7">1</text>
<text x="156.9" y="39.1">9</text>
<text x="198.8" y="39.1">9</text>
<text x="202" y="36.7">A0</text>
<text x="202" y="40.1">A1</text>
<text x="206.3" y="37">EEPROM</text>
<text x="214.7" y="36.7">D0</text>
<text x="215" y="40.1">D1</text>
<text x="218.9" y="39.1">12</text>
<text x="245.8" y="39.1">7</text>
<text x="249" y="36.7">A0</text>
<text x="249" y="40.1">A1</text>
<text x="254" y="36.7">EPROM</text>
<text x="261.2" y="36.7">D0</text>
<text x="261.5" y="40.1">D1</text>
<text x="265.9" y="39.1">10</text>
<text x="33.6" y="47.8">DD3.1</text>
<text x="38.6" y="47.8">К561ЛА7</text>
<text x="52.7" y="47.8">DD3.2 К561ЛА7</text>
<text x="77.1" y="47.8">DD3.4 К561ЛА7</text>
<text x="97" y="47.8">2</text>
<text x="97" y="44.3">4</text>
<text x="99.7" y="42.5">DD2.1</text>
<text x="101.5" y="45.3">S</text>
<text x="106" y="45.3">T</text>
<text x="106.6" y="42.5">К155ТМ2</text>
<text x="115.1" y="46">5 CLK/2</text>
<text x="135.3" y="46">2</text>
<text x="139.3" y="47.1">&amp;</text>
<text x="152.9" y="47.1">8</text>
<text x="152.9" y="43.6">4</text>
<text x="156.9" y="46">11</text>
<text x="156.9" y="42.5">8</text>
<text x="198.8" y="42.5">8</text>
<text x="198.8" y="46">7</text>
<text x="202" y="43.6">A2</text>
<text x="202" y="47.1">A3</text>
<text x="214.7" y="43.6">D2</text>
<text x="214.8" y="47.1">D3</text>
<text x="218.9" y="42.5">13</text>
<text x="218.9" y="46">15</text>
<text x="245.8" y="42.5">6</text>
<text x="245.9" y="46">5</text>
<text x="249" y="43.6">A2</text>
<text x="249" y="47.1">A3</text>
<text x="261.2" y="43.6">D2</text>
<text x="261.3" y="47.1">D3</text>
<text x="265.9" y="42.5">11</text>
<text x="265.9" y="46">13</text>
<text x="32.9" y="51.3">1</text>
<text x="38" y="52.3">&amp;</text>
<text x="43.7" y="51.3">3</text>
<text x="51.8" y="51.3">5</text>
<text x="57.2" y="52.3">&amp;</text>
<text x="62.8" y="51.3">4</text>
<text x="75.5" y="51.3">12</text>
<text x="81.6" y="52.3">&amp;</text>
<text x="87.9" y="51.3">11</text>
<text x="97.2" y="51.3">3</text>
<text x="101.5" y="48.9">D</text>
<text x="101.5" y="52.3">C</text>
<text x="115.1" y="51.3">6</text>
<text x="135.4" y="49.5">3</text>
<text x="139.3" y="50.6">R</text>
<text x="156.9" y="53">5</text>
<text x="198.8" y="49.5">6</text>
<text x="198.8" y="53">5</text>
<text x="202" y="50.6">A4</text>
<text x="214.7" y="50.6">D4</text>
<text x="218.9" y="49.5">16</text>
<text x="218.9" y="53">17</text>
<text x="245.8" y="49.5">4</text>
<text x="245.9" y="53">3</text>
<text x="249" y="50.6">A4</text>
<text x="261.2" y="50.6">D4</text>
<text x="265.9" y="49.5">14</text>
<text x="265.9" y="53">15</text>
<text x="32.6" y="54.7">2</text>
<text x="44" y="60">R1</text>
<text x="47.5" y="60">24к</text>
<text x="51.7" y="54.7">6</text>
<text x="75.6" y="54.7">13</text>
<text x="97.3" y="54.7">1</text>
<text x="101.5" y="55.8">R</text>
<text x="131.2" y="56.9">GND</text>
<text x="151.1" y="57.5">GND</text>
<text x="151.2" y="54.1">VCC</text>
<text x="156.2" y="56.5">10</text>
<text x="198.8" y="56.5">4</text>
<text x="198.8" y="60">3</text>
<text x="202" y="54.1">A5</text>
<text x="202" y="57.5">A6</text>
<text x="214.7" y="57.5">D6</text>
<text x="214.8" y="54.1">D5</text>
<text x="218.9" y="56.5">18</text>
<text x="218.9" y="60">19</text>
<text x="245.8" y="56.5">2</text>
<text x="246.1" y="60">1</text>
<text x="249" y="54.1">A5</text>
<text x="249" y="57.5">A6</text>
<text x="261.2" y="57.5">D6</text>
<text x="261.3" y="54.1">D5</text>
<text x="265.9" y="56.5">16</text>
<text x="265.9" y="60">17</text>
<text x="197.9" y="63.5">25</text>
<text x="202" y="61">A7</text>
<text x="202" y="64.5">A8</text>
<text x="214.7" y="61">D7</text>
<text x="244.9" y="63.5">23</text>
<text x="249" y="61">A7</text>
<text x="249" y="64.5">A8</text>
<text x="261.2" y="61">D7</text>
<text x="271.1" y="63.4">5V -5V 12V</text>
<text x="93.4" y="68.7">5V</text>
<text x="139.8" y="70.4">DD5</text>
<text x="146.7" y="70.4">К155ИЕ5</text>
<text x="197.8" y="66.9">24</text>
<text x="198.1" y="70.4">21</text>
<text x="202" y="68">A9</text>
<text x="202" y="71.5">A10</text>
<text x="244.9" y="66.9">22</text>
<text x="249" y="68">A9</text>
<text x="261" y="68">+5V</text>
<text x="261.1" y="71.5">-5V</text>
<text x="265.9" y="70.4">21</text>
<text x="265.9" y="66.9">24</text>
<text x="26.6" y="75.6">DD1.5</text>
<text x="33.5" y="75.6">К155ЛА3</text>
<text x="42.9" y="72.1">5V</text>
<text x="58" y="77.4">12</text>
<text x="59.7" y="73.9">DD1.4</text>
<text x="64.7" y="73.9">К155ЛА3</text>
<text x="70.5" y="77.4">11</text>
<text x="96.4" y="75.6">10</text>
<text x="99.7" y="73.9">DD2.2</text>
<text x="101.5" y="76.7">S</text>
<text x="106" y="76.7">T</text>
<text x="106.6" y="73.9">К155ТМ2</text>
<text x="115.1" y="77.4">9</text>
<text x="134.7" y="73.9">14</text>
<text x="135.6" y="77.4">1</text>
<text x="139.3" y="75">C0</text>
<text x="145.2" y="75">CT2</text>
<text x="153.2" y="75">1</text>
<text x="156.9" y="77.4">9</text>
<text x="156.9" y="73.9">12</text>
<text x="197.9" y="73.9">23</text>
<text x="198.8" y="77.4">2</text>
<text x="202" y="75">A11</text>
<text x="244.9" y="73.9">20</text>
<text x="245.2" y="77.4">18</text>
<text x="249" y="75">CS</text>
<text x="260.8" y="75">+12V</text>
<text x="265.9" y="77.4">12</text>
<text x="265.9" y="73.9">19</text>
<text x="26.3" y="79.1">7</text>
<text x="28.7" y="80.2">GND</text>
<text x="35.3" y="80.2">VCC</text>
<text x="39.5" y="79.1">14</text>
<text x="58.2" y="80.9">13</text>
<text x="64.1" y="78.4">&amp;</text>
<text x="96.4" y="79.1">12</text>
<text x="96.7" y="82.6">11</text>
<text x="101.5" y="80.2">D</text>
<text x="101.5" y="83.7">C</text>
<text x="115.1" y="82.6">8</text>
<text x="139.3" y="78.4">C1</text>
<text x="152.9" y="81.9">4</text>
<text x="152.9" y="78.4">2</text>
<text x="156.9" y="80.9">8</text>
<text x="197.8" y="80.9">26</text>
<text x="202" y="78.4">A12</text>
<text x="202" y="81.9">A13</text>
<text x="249" y="78.4">PR</text>
<text x="260.8" y="78.4">GND</text>
<text x="26.6" y="87.8">DD2.3 К155ТМ2</text>
<text x="96.5" y="86.1">13</text>
<text x="101.5" y="87.2">R</text>
<text x="135.3" y="84.4">2</text>
<text x="135.4" y="87.8">3</text>
<text x="139.3" y="85.4">&amp;</text>
<text x="139.3" y="88.9">R</text>
<text x="152.9" y="85.4">8</text>
<text x="156.9" y="84.4">11</text>
<text x="197.8" y="84.4">27</text>
<text x="199.1" y="87.8">1</text>
<text x="202" y="85.4">A14</text>
<text x="202" y="88.9">A15</text>
<text x="222.3" y="89.5">5V</text>
<text x="254.6" y="86.3">R6</text>
<text x="268.9" y="84.8">GND</text>
<text x="26.3" y="91.3">7</text>
<text x="28.7" y="92.4">GND</text>
<text x="35.3" y="92.4">VCC</text>
<text x="39.5" y="91.3">14</text>
<text x="131.2" y="95.2">GND</text>
<text x="151.1" y="95.9">GND</text>
<text x="151.2" y="92.4">VCC</text>
<text x="156.2" y="94.8">10</text>
<text x="156.9" y="91.3">5</text>
<text x="197.8" y="94.8">20</text>
<text x="202" y="95.9">CE</text>
<text x="213.9" y="95.9">VCC</text>
<text x="218.9" y="94.8">28</text>
<text x="254.6" y="91.5">100</text>
<text x="28.2" y="99.9">DD3.5</text>
<text x="33.6" y="100">К561ЛА7</text>
<text x="109.1" y="96.5">5V</text>
<text x="197.8" y="98.3">22</text>
<text x="202" y="99.4">OE</text>
<text x="213.8" y="99.4">GND</text>
<text x="218.9" y="98.3">14</text>
<text x="26.3" y="103.5">7</text>
<text x="28.7" y="104.6">GND</text>
<text x="35.3" y="104.6">VCC</text>
<text x="39.5" y="103.5">14</text>
<text x="111.8" y="107.6">510</text>
<text x="111.8" y="105.5">R3</text>
<text x="221.8" y="105.7">GND</text>
<text x="235.7" y="105.2">26V</text>
<text x="241.1" y="105.2">12V</text>
<text x="246.3" y="105.2">-5V</text>
<text x="251.9" y="105.2">5V</text>
<text x="261.7" y="102.2">X1</text>
<text x="268.7" y="102.2">DS1021-1x5</text>
<text x="60.5" y="112.2">4</text>
<text x="61.4" y="108.8">DD1.2</text>
<text x="65.9" y="113.3">&amp;</text>
<text x="66.5" y="108.8">К155ЛА3</text>
<text x="71.5" y="112.2">6</text>
<text x="78.1" y="112.2">1</text>
<text x="78.8" y="108.8">DD1.1</text>
<text x="83.3" y="113.3">&amp;</text>
<text x="83.9" y="108.8">К155ЛА3</text>
<text x="89" y="112.2">3</text>
<text x="134.7" y="112.2">14</text>
<text x="139.3" y="113.3">C0</text>
<text x="139.8" y="108.8">DD6</text>
<text x="145.2" y="113.3">CT2</text>
<text x="146.7" y="108.8">К155ИЕ5</text>
<text x="153.2" y="113.3">1</text>
<text x="156.9" y="112.2">12</text>
<text x="194" y="109.2">GND</text>
<text x="216.5" y="108.7">26V</text>
<text x="21.5" y="116.2">GND</text>
<text x="60.5" y="115.7">5</text>
<text x="77.9" y="115.7">2</text>
<text x="113.7" y="117.4">VD1</text>
<text x="113.7" y="119.2">L-1154GT</text>
<text x="135.6" y="115.7">1</text>
<text x="139.3" y="116.8">C1</text>
<text x="152.9" y="116.8">2</text>
<text x="156.9" y="119.2">8</text>
<text x="156.9" y="115.7">9</text>
<text x="200.8" y="117.4">R4</text>
<text x="204.3" y="117.4">1к</text>
<text x="218.7" y="116.2">VT2</text>
<text x="218.7" y="118.4">2N7002</text>
<text x="135.3" y="122.7">2</text>
<text x="139.3" y="123.7">&amp;</text>
<text x="152.9" y="123.7">8</text>
<text x="152.9" y="120.3">4</text>
<text x="156.9" y="122.7">11</text>
<text x="135.4" y="126.2">3</text>
<text x="139.3" y="127.2">R</text>
<text x="151.2" y="130.7">VCC</text>
<text x="156.9" y="129.6">5</text>
<text x="219.8" y="131.6">R5</text>
<text x="251.4" y="130.1">GND</text>
<text x="92.8" y="136.6">R2</text>
<text x="96.3" y="136.6">1к</text>
<text x="110.7" y="135.4">VT1</text>
<text x="110.7" y="137.5">2N7002</text>
<text x="131.2" y="133.6">GND</text>
<text x="151.1" y="134.2">GND</text>
<text x="156.2" y="133.1">10</text>
<text x="219.8" y="133.7">1к</text>
<text x="159.1" y="140.5">GND</text>
<text x="108.6" y="147.5">GND</text>
<text x="216.6" y="147.5">GND</text>
</g>
<g font-size="2.1" fill="#262626">
<text x="190.3" y="35.6">ADDR0</text>
<text x="223.4" y="35.6">DATA0</text>
<text x="237.4" y="35.6">ADDR0</text>
<text x="270.4" y="35.6">DATA0</text>
<text x="190.3" y="39.1">ADDR1</text>
<text x="223.4" y="39.1">DATA1</text>
<text x="237.4" y="39.1">ADDR1</text>
<text x="270.4" y="39.1">DATA1</text>
<text x="190.3" y="42.5">ADDR2</text>
<text x="190.3" y="46">ADDR3</text>
<text x="223.4" y="42.5">DATA2</text>
<text x="223.4" y="46">DATA3</text>
<text x="237.4" y="42.5">ADDR2</text>
<text x="237.4" y="46">ADDR3</text>
<text x="270.4" y="42.5">DATA2</text>
<text x="270.4" y="46">DATA3</text>
<text x="70.1" y="51.3">CLK</text>
<text x="190.3" y="49.5">ADDR4</text>
<text x="190.3" y="53">ADDR5</text>
<text x="223.4" y="49.5">DATA4</text>
<text x="223.4" y="53">DATA5</text>
<text x="237.4" y="49.5">ADDR4</text>
<text x="237.4" y="53">ADDR5</text>
<text x="270.4" y="49.5">DATA4</text>
<text x="270.4" y="53">DATA5</text>
<text x="190.3" y="56.5">ADDR6</text>
<text x="190.3" y="60">ADDR7</text>
<text x="223.4" y="56.5">DATA6</text>
<text x="223.4" y="60">DATA7</text>
<text x="237.4" y="56.5">ADDR6</text>
<text x="237.4" y="60">ADDR7</text>
<text x="270.4" y="56.5">DATA6</text>
<text x="270.4" y="60">DATA7</text>
<text x="190.3" y="63.5">ADDR8</text>
<text x="237.4" y="63.5">ADDR8</text>
<text x="190.3" y="66.9">ADDR9</text>
<text x="237.4" y="66.9">ADDR9</text>
<text x="51" y="77.4">STOP</text>
<text x="118.9" y="77.4">CLK/4</text>
<text x="237.4" y="77.4">PROG</text>
<text x="92.8" y="112.2">PULSE</text>
<text x="165.9" y="119.2">STOP</text>
<text x="190.3" y="119.2">PULSE</text>
<text x="226.9" y="124.4">PROG</text>
<text x="84.1" y="138.3">STOP</text>
</g>
<g font-size="1.7">
<text x="260.5" y="106">Контакт</text>
<text x="272.2" y="106">Цепь</text>
<text x="262.6" y="113">2</text>
<text x="262.7" y="109.6">1</text>
<text x="262.6" y="116.5">3</text>
<text x="262.6" y="120">4</text>
<text x="262.6" y="123.5">5</text>
</g>
<text font-size=".3" fill="#585858" x="10.9" y="205.1">ALTIUM GOSTBOM2.0 KEV</text>
</svg>
